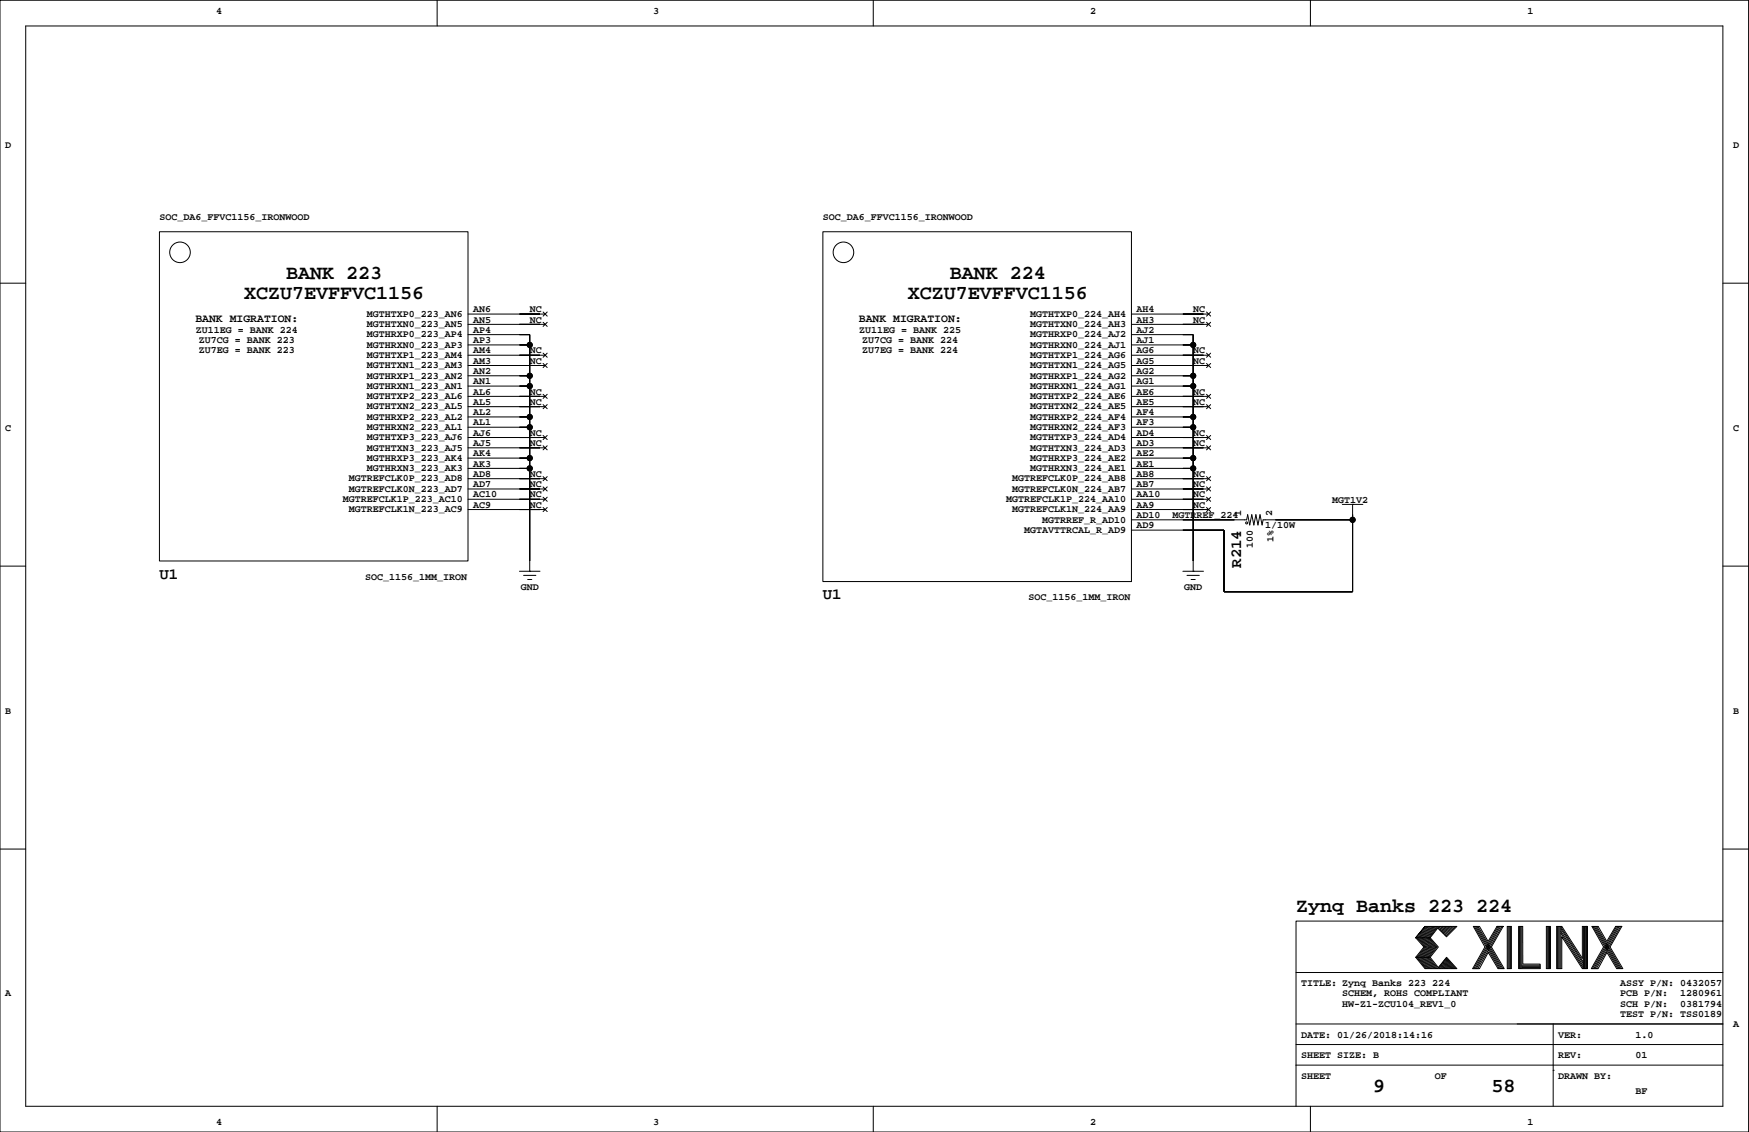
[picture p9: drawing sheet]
<svg xmlns="http://www.w3.org/2000/svg" width="432mm" height="279mm" viewBox="0 0 432 279" stroke-linecap="round" stroke-linejoin="round" font-family="sans-serif">
<g fill="none" stroke="#000" stroke-width=".25">
<path d="M0 .1h431.7v279.3h-431.7zM6.3 6.4h419.1v266.7h-419.1zM107.9 .1v6.3M215.6 .1v6.3M323.5 .1v6.3M39.4 57.2h76.1v81.3h-76.1zM203.2 57.2h76.1v86.3h-76.1zM0 69.9h6.3M115.5 77.5h19.1M134.1 77l1 1M134.1 79.5l1 1.1M135.1 77l-1 1"/>
<path d="M135.1 79.5l-1 1.1M279.3 77.5h19.1M297.9 77l1 1M297.9 79.5l1 1.1M298.9 77l-1 1M298.9 79.5l-1 1.1M425.4 69.9h6.3M115.5 97.8h19.1M115.5 95.3h15.3M115.5 92.8h15.3M115.5 90.2h19.1M115.5 87.7h19.1"/>
<path d="M115.5 85.1h15.3M115.5 82.6h15.3v58.4M115.5 80.1h19.1M134.1 97.3l1 1M134.1 99.9l1 1M134.1 87.2l1 1M134.1 89.7l1 1M135.1 97.3l-1 1M135.1 99.9l-1 1M135.1 87.2l-1 1M135.1 89.7l-1 1M279.3 97.8h19.1"/>
<path d="M279.3 95.3h15.3M279.3 92.8h15.3M279.3 90.2h19.1M279.3 87.7h19.1M279.3 85.1h15.3M279.3 82.6h15.3v58.4M279.3 80.1h19.1M297.9 97.3l1 1M297.9 99.9l1 1M297.9 87.2l1 1M297.9 89.7l1 1M298.9 97.3l-1 1"/>
<path d="M298.9 99.9l-1 1M298.9 87.2l-1 1M298.9 89.7l-1 1M115.5 118.1h19.1M115.5 115.6h15.3M115.5 113.1h15.3M115.5 110.5h19.1M115.5 108h19.1M115.5 105.4h15.3M115.5 102.9h15.3M115.5 100.4h19.1M134.1 117.6l1 1.1"/>
<path d="M134.1 107.5l1 1M134.1 110l1 1M135.1 117.6l-1 1.1M135.1 107.5l-1 1M135.1 110l-1 1M279.3 118.1h19.1M279.3 115.6h15.3M279.3 113.1h15.3M279.3 110.5h19.1M279.3 108h19.1M279.3 105.4h15.3M279.3 102.9h15.3"/>
<path d="M279.3 100.4h19.1M297.9 117.6l1 1.1M297.9 107.5l1 1M297.9 110l1 1M298.9 117.6l-1 1.1M298.9 107.5l-1 1M298.9 110l-1 1M0 139.7h6.3M115.5 125.8h19.1M115.5 123.2h19.1M115.5 120.7h19.1M134.1 120.2l1 1"/>
<path d="M134.1 122.7l1 1M134.1 125.3l1 1M135.1 120.2l-1 1M135.1 122.7l-1 1M135.1 125.3l-1 1M279.3 128.3h28.5l.2-1.3 .5 2.6 .5-2.6 .6 2.6 .5-2.6 .5 2.6 .5-2.6 .5 2.6 .2-1.3h22.1M279.3 125.8h19.1M279.3 123.2h19.1M279.3 120.7h19.1M297.9 122.7l1 1M297.9 125.3l1 1M297.9 120.2l1 1"/>
<path d="M298.9 122.7l-1 1M298.9 125.3l-1 1M298.9 120.2l-1 1M331.4 124.5h5.1M333.9 124.5h.1M333.9 124.5v21.6h-31.7v-15.3h-22.9M425.4 139.7h6.3M128.2 141h5.1M129.3 142h3M130.3 143h1M130.8 141h.1M292 141h5.1"/>
<path d="M293 142h3.1M294.1 143h1M294.6 141h.1M0 209.6h6.3M425.4 209.6h6.3M349.5 236.3h3.6M349.9 231.5l1.9 2.2-2 2.6 2.2 2.8M350.1 236.3l2.2 2.8M350.2 231.5l1.9 2.3-2 2.5M350.4 236.3l2.2 2.8M350.5 231.5l1.9 2.3-2 2.5M350.6 236.3l2.3 2.7"/>
<path d="M350.8 231.5l1.9 2.3-2 2.5M351 236.3l2.2 2.8M351.1 231.5l1.9 2.3-2 2.5M351.3 236.3l2.2 2.8M351.4 231.5l1.9 2.3-2 2.5M351.6 236.3l2.2 2.8M351.7 231.5l1.9 2.2M351.8 228.7l-2.3 2.8 2.3-2.8h7.9l-2.6 2.5-2.1-2.1-1.9 2.4 2 2.2-2 2.6 2 2.5 2-2.5 2.6 2.8h-7.9l-2.3-2.8M351.9 236.3l2.2 2.8M352 231.5l1.9 2.2M352.1 228.7l-2.2 2.7M352.2 236.3l2.2 2.8"/>
<path d="M352.3 231.5l1.9 2.3-2 2.5M352.4 228.7l-2.2 2.7M352.5 236.3l2.2 2.8M352.6 231.5l1.9 2.2M352.7 228.7l-2.2 2.7M352.8 236.3l2.2 2.8M352.8 231.5l2 2.2M353 228.7l-2.2 2.7M353.1 231.5h-3.6l2.1 2.2-2.1 2.6M353.2 228.7l-2.1 2.7M353.6 233.8l-2 2.5M353.6 228.7l-2.2 2.7"/>
<path d="M353.8 228.7l-2.1 2.7M353.9 233.8l-1.9 2.4M354.1 228.7l-2.1 2.7M354.4 228.7l-2.1 2.7M354.5 233.8l-2 2.5M354.7 228.7l-2.1 2.7M354.8 233.8l-2 2.5M355 228.7l-2.1 2.7M355.2 238.8l.2 .3M355.3 238.6l.4 .5M355.4 228.7l-.4 .4M355.4 238.4l.6 .7"/>
<path d="M355.6 238.3l.7 .8M355.7 238.1l.9 1M355.7 228.7l-.5 .5M355.9 237.9l1 1.2M356 237.8l1.2 1.3M356.1 228.7l-.8 .7M356.1 237.6l1.4 1.4M356.3 237.4l1.5 1.7M356.4 237.2l1.6 1.9M356.5 228.7l-1 .9M356.5 237.1l1.8 2M356.7 236.9l1.9 2.2"/>
<path d="M356.8 236.7l2.1 2.4M356.8 228.7l-1.1 1.1M356.9 236.6l2.3 2.5M357.1 236.5l2.3 2.6M357.2 228.7l-1.3 1.2M357.5 228.7l-1.4 1.4M357.8 228.7l-1.6 1.6M358.2 228.7l-1.8 1.7M358.5 228.7l-1.9 1.9M359 228.7l-2.2 2.1M359.3 228.7l-2.3 2.3M364 228.7l6.1 10.4"/>
<path d="M364.3 228.7l6.1 10.4M364.6 228.7l6.1 10.4M364.9 228.7l6.1 10.4M367.4 232.3l-2.1-3.6h-1.6l2.9 5-3 5.4h1.7l2.1-4 2.4 4h1.6l-3.2-5.4M369.6 228.7l-2.2 3.6M369.8 228.7l-5.9 10.4M370.2 228.7l-6 10.4M370.5 228.7l-6 10.4M370.8 228.7l-6 10.4M371.1 228.7h-1.5h1.5l-2.9 5M372.1 228.7h1v10.4h-1zM372.4 228.7v10.4"/>
<path d="M372.6 228.7v10.4M372.9 228.7v10.4M374.9 228.7h1v9.3h4.3v1.1h-5.3zM375.1 228.7v10.4M375.4 228.7v10.4M375.7 228.7v10.4M375.7 238.2h4.5M375.7 238.5h4.5M375.7 238.8h4.5M381.8 228.7h1v10.4h-1zM382 228.7v10.4M382.3 228.7v10.4"/>
<path d="M382.5 228.7v10.4M384.3 228.7h1.3l5.1 7.8v-7.8h1.2v10.4h-1.2l-5.1-7.9v7.9h-1.3zM384.5 228.7v10.4M384.8 228.7v10.4M385.1 228.7v10.4M385.3 228.7v10.4M385.3 230.3l5.6 8.7M385.3 229.8l5.6 8.7M385.3 229.2l5.6 8.7M385.3 228.8l5.6 8.7M390.9 228.7v10.4M391.2 228.7v10.4"/>
<path d="M391.5 228.7v10.4M391.7 228.6v10.4M393.3 228.7l6.1 10.4M393.6 228.7l6.1 10.4M393.9 228.7l6.1 10.4M394.2 228.7l6.1 10.4M396.7 232.3l-2.1-3.6h-1.6l2.9 5-3 5.4M397.5 233.7l3.2 5.4h-1.6l-2.4-4-2.2 4h-1.6M398.9 228.7l-2.2 3.6M399.1 228.7l-6 10.4M399.4 228.7l-5.9 10.4M399.7 228.7l-5.9 10.4"/>
<path d="M400.1 228.7l-6 10.4M400.4 228.7h-1.5h1.5l-2.9 5M425.4 227.3h-105.4v35.6M320 257.8h105.4M320 252.7h105.4M320 240h105.4M383.5 252.7v20.4M107.9 273.1v6.3M215.6 273.1v6.3M320 262.9v10.2M320 262.9h105.4M323.5 273.1v6.3"/>
<path d="M383.5 264.2h.1"/>
<circle cx="44.4" cy="62.3" r="2.54"/>
<circle cx="208.2" cy="62.3" r="2.54"/>
<circle cx="130.8" cy="92.8" r=".63"/>
<circle cx="130.8" cy="95.3" r=".63"/>
<circle cx="130.8" cy="85.1" r=".63"/>
<circle cx="294.6" cy="95.3" r=".63"/>
<circle cx="294.6" cy="92.8" r=".63"/>
<circle cx="294.6" cy="85.1" r=".63"/>
<circle cx="130.8" cy="102.9" r=".63"/>
<circle cx="130.8" cy="115.6" r=".63"/>
<circle cx="130.8" cy="105.4" r=".63"/>
<circle cx="130.8" cy="113.1" r=".63"/>
<circle cx="294.6" cy="102.9" r=".63"/>
<circle cx="294.6" cy="115.6" r=".63"/>
<circle cx="294.6" cy="113.1" r=".63"/>
<circle cx="294.6" cy="105.4" r=".63"/>
<circle cx="307.8" cy="129.1" r=".25"/>
<circle cx="333.9" cy="128.3" r=".63"/>
</g>
<g fill="#000" stroke="#000" stroke-width=".25">
<path d="M128.2 77.5h5.1z" fill-rule="evenodd"/>
<path d="M292 77.5h5.1z" fill-rule="evenodd"/>
<path d="M128.2 95.3h2.6z" fill-rule="evenodd"/>
<path d="M128.2 92.8h2.6z" fill-rule="evenodd"/>
<path d="M128.2 85.1h2.6z" fill-rule="evenodd"/>
<path d="M128.2 82.6h2.6z" fill-rule="evenodd"/>
<path d="M130.8 82.6v2.5z" fill-rule="evenodd"/>
<path d="M130.8 85.1v7.7z" fill-rule="evenodd"/>
<path d="M130.8 92.8v2.5z" fill-rule="evenodd"/>
<path d="M130.8 95.3v7.6z" fill-rule="evenodd"/>
<path d="M128.2 97.8h5.1z" fill-rule="evenodd"/>
<path d="M128.2 87.7h5.1z" fill-rule="evenodd"/>
<path d="M128.2 90.2h5.1z" fill-rule="evenodd"/>
<path d="M128.2 80.1h5.1z" fill-rule="evenodd"/>
<path d="M294.6 95.3v7.6z" fill-rule="evenodd"/>
<path d="M292 95.3h2.6z" fill-rule="evenodd"/>
<path d="M294.6 92.8v2.5z" fill-rule="evenodd"/>
<path d="M292 92.8h2.6z" fill-rule="evenodd"/>
<path d="M294.6 85.1v7.7z" fill-rule="evenodd"/>
<path d="M292 85.1h2.6z" fill-rule="evenodd"/>
<path d="M294.6 82.6v2.5z" fill-rule="evenodd"/>
<path d="M292 82.6h2.6z" fill-rule="evenodd"/>
<path d="M292 97.8h5.1z" fill-rule="evenodd"/>
<path d="M292 87.7h5.1z" fill-rule="evenodd"/>
<path d="M292 90.2h5.1z" fill-rule="evenodd"/>
<path d="M292 80.1h5.1z" fill-rule="evenodd"/>
<path d="M130.8 115.6v22.9z" fill-rule="evenodd"/>
<path d="M128.2 113.1h2.6z" fill-rule="evenodd"/>
<path d="M128.2 105.4h2.6z" fill-rule="evenodd"/>
<path d="M128.2 102.9h2.6z" fill-rule="evenodd"/>
<path d="M130.8 102.9v2.5z" fill-rule="evenodd"/>
<path d="M130.8 105.4v7.7z" fill-rule="evenodd"/>
<path d="M130.8 113.1v2.5z" fill-rule="evenodd"/>
<path d="M128.2 115.6h2.6z" fill-rule="evenodd"/>
<path d="M128.2 118.1h5.1z" fill-rule="evenodd"/>
<path d="M128.2 108h5.1z" fill-rule="evenodd"/>
<path d="M128.2 110.5h5.1z" fill-rule="evenodd"/>
<path d="M128.2 100.4h5.1z" fill-rule="evenodd"/>
<path d="M292 115.6h2.6z" fill-rule="evenodd"/>
<path d="M294.6 115.6v22.9z" fill-rule="evenodd"/>
<path d="M294.6 113.1v2.5z" fill-rule="evenodd"/>
<path d="M292 113.1h2.6z" fill-rule="evenodd"/>
<path d="M294.6 105.4v7.7z" fill-rule="evenodd"/>
<path d="M292 105.4h2.6z" fill-rule="evenodd"/>
<path d="M294.6 102.9v2.5z" fill-rule="evenodd"/>
<path d="M292 102.9h2.6z" fill-rule="evenodd"/>
<path d="M292 118.1h5.1z" fill-rule="evenodd"/>
<path d="M292 108h5.1z" fill-rule="evenodd"/>
<path d="M292 110.5h5.1z" fill-rule="evenodd"/>
<path d="M292 100.4h5.1z" fill-rule="evenodd"/>
<path d="M128.2 120.7h5.1z" fill-rule="evenodd"/>
<path d="M128.2 123.2h5.1z" fill-rule="evenodd"/>
<path d="M128.2 125.8h5.1z" fill-rule="evenodd"/>
<path d="M292 123.2h5.1z" fill-rule="evenodd"/>
<path d="M292 125.8h5.1z" fill-rule="evenodd"/>
<path d="M292 120.7h5.1z" fill-rule="evenodd"/>
<path d="M292 130.8h10.2z" fill-rule="evenodd"/>
<path d="M302.2 130.8v15.3z" fill-rule="evenodd"/>
<path d="M292 128.3h12.7z" fill-rule="evenodd"/>
<path d="M333.9 127v1.3z" fill-rule="evenodd"/>
<path d="M333.9 128.3v17.8z" fill-rule="evenodd"/>
<path d="M314.9 128.3h19z" fill-rule="evenodd"/>
<path d="M302.2 146.1h31.7z" fill-rule="evenodd"/>
<circle cx="130.8" cy="92.8" r=".63"/>
<circle cx="130.8" cy="95.3" r=".63"/>
<circle cx="130.8" cy="85.1" r=".63"/>
<circle cx="294.6" cy="95.3" r=".63"/>
<circle cx="294.6" cy="92.8" r=".63"/>
<circle cx="294.6" cy="85.1" r=".63"/>
<circle cx="130.8" cy="102.9" r=".63"/>
<circle cx="130.8" cy="115.6" r=".63"/>
<circle cx="130.8" cy="105.4" r=".63"/>
<circle cx="130.8" cy="113.1" r=".63"/>
<circle cx="294.6" cy="102.9" r=".63"/>
<circle cx="294.6" cy="115.6" r=".63"/>
<circle cx="294.6" cy="113.1" r=".63"/>
<circle cx="294.6" cy="105.4" r=".63"/>
<circle cx="333.9" cy="128.3" r=".63"/>
</g>
<g font-size="4.9">
<text x="70.7" y="68.7">BANK 223</text>
<text x="234.5" y="68.7">BANK 224</text>
<text x="60.3" y="73.8">XCZU7EVFFVC1156</text>
<text x="224.1" y="73.8">XCZU7EVFFVC1156</text>
<text x="320" y="225.2">Zynq Banks 223 224</text>
<text x="339" y="269.6">9</text>
<text x="368.2" y="269.6">58</text>
</g>
<g font-size="3.9">
<text x="39.4" y="142.9">U1</text>
<text x="306.5" y="140.2" transform="rotate(-90 306.5 140.2)">R214</text>
<text x="203.2" y="147.9">U1</text>
</g>
<g font-size="2.8">
<text x="48.2" y="79.6">BANK MIGRATION:</text>
<text x="212" y="79.6">BANK MIGRATION:</text>
</g>
<g font-size="2.5">
<text x="53.3" y="3.4">4</text>
<text x="161.3" y="3.4">3</text>
<text x="269.2" y="3.4">2</text>
<text x="377.1" y="3.4">1</text>
<text x="1.3" y="36.4">D</text>
<text x="427.9" y="36.4">D</text>
<text x="39.4" y="54.2">SOC_DA6_FFVC1156_IRONWOOD</text>
<text x="203.2" y="54.2">SOC_DA6_FFVC1156_IRONWOOD</text>
<text x="116.8" y="77.1">AN6</text>
<text x="130.8" y="77.1">NC</text>
<text x="280.6" y="77.1">AH4</text>
<text x="294.6" y="77.1">NC</text>
<text x="48.4" y="82.2">ZU11EG = BANK 224</text>
<text x="90.6" y="83.3">MGTHRXP0_223_AP4</text>
<text x="90.6" y="80.7">MGTHTXN0_223_AN5</text>
<text x="90.6" y="78.2">MGTHTXP0_223_AN6</text>
<text x="116.8" y="79.6">AN5</text>
<text x="116.8" y="82.2">AP4</text>
<text x="130.8" y="79.6">NC</text>
<text x="212.1" y="82.2">ZU11EG = BANK 225</text>
<text x="254.4" y="83.3">MGTHRXP0_224_AJ2</text>
<text x="254.4" y="80.7">MGTHTXN0_224_AH3</text>
<text x="254.4" y="78.2">MGTHTXP0_224_AH4</text>
<text x="280.6" y="79.6">AH3</text>
<text x="280.6" y="82.2">AJ2</text>
<text x="294.6" y="79.6">NC</text>
<text x="49.1" y="84.7">ZU7CG = BANK 223</text>
<text x="49.1" y="87.2">ZU7EG = BANK 223</text>
<text x="90.6" y="88.4">MGTHTXP1_223_AM4</text>
<text x="90.6" y="85.8">MGTHRXN0_223_AP3</text>
<text x="116.8" y="84.7">AP3</text>
<text x="116.8" y="87.2">AM4</text>
<text x="116.8" y="89.8">AM3</text>
<text x="130.8" y="87.2">NC</text>
<text x="130.8" y="89.8">NC</text>
<text x="212.9" y="84.7">ZU7CG = BANK 224</text>
<text x="212.9" y="87.2">ZU7EG = BANK 224</text>
<text x="254.4" y="88.4">MGTHTXP1_224_AG6</text>
<text x="254.4" y="85.8">MGTHRXN0_224_AJ1</text>
<text x="280.6" y="84.7">AJ1</text>
<text x="280.6" y="87.2">AG6</text>
<text x="280.6" y="89.8">AG5</text>
<text x="294.6" y="87.2">NC</text>
<text x="294.6" y="89.8">NC</text>
<text x="90.6" y="96">MGTHRXN1_223_AN1</text>
<text x="90.6" y="93.4">MGTHRXP1_223_AN2</text>
<text x="90.6" y="90.9">MGTHTXN1_223_AM3</text>
<text x="116.8" y="92.3">AN2</text>
<text x="116.8" y="94.9">AN1</text>
<text x="254.4" y="96">MGTHRXN1_224_AG1</text>
<text x="254.4" y="93.4">MGTHRXP1_224_AG2</text>
<text x="254.4" y="90.9">MGTHTXN1_224_AG5</text>
<text x="280.6" y="92.3">AG2</text>
<text x="280.6" y="94.9">AG1</text>
<text x="90.6" y="101.1">MGTHTXN2_223_AL5</text>
<text x="90.6" y="98.5">MGTHTXP2_223_AL6</text>
<text x="116.8" y="97.4">AL6</text>
<text x="116.8" y="99.9">AL5</text>
<text x="130.8" y="97.4">NC</text>
<text x="130.8" y="99.9">NC</text>
<text x="254.4" y="101.1">MGTHTXN2_224_AE5</text>
<text x="254.4" y="98.5">MGTHTXP2_224_AE6</text>
<text x="280.6" y="97.4">AE6</text>
<text x="280.6" y="99.9">AE5</text>
<text x="294.6" y="97.4">NC</text>
<text x="294.6" y="99.9">NC</text>
<text x="1.3" y="106.3">C</text>
<text x="90.6" y="106.1">MGTHRXN2_223_AL1</text>
<text x="90.6" y="103.6">MGTHRXP2_223_AL2</text>
<text x="116.8" y="102.5">AL2</text>
<text x="116.8" y="105">AL1</text>
<text x="116.8" y="107.5">AJ6</text>
<text x="130.8" y="107.5">NC</text>
<text x="254.4" y="106.1">MGTHRXN2_224_AF3</text>
<text x="254.4" y="103.6">MGTHRXP2_224_AF4</text>
<text x="280.6" y="102.5">AF4</text>
<text x="280.6" y="105">AF3</text>
<text x="280.6" y="107.5">AD4</text>
<text x="294.6" y="107.5">NC</text>
<text x="427.9" y="106.3">C</text>
<text x="90.6" y="113.8">MGTHRXP3_223_AK4</text>
<text x="90.6" y="111.2">MGTHTXN3_223_AJ5</text>
<text x="90.6" y="108.7">MGTHTXP3_223_AJ6</text>
<text x="116.8" y="110.1">AJ5</text>
<text x="116.8" y="112.6">AK4</text>
<text x="130.8" y="110.1">NC</text>
<text x="254.4" y="113.8">MGTHRXP3_224_AE2</text>
<text x="254.4" y="111.2">MGTHTXN3_224_AD3</text>
<text x="254.4" y="108.7">MGTHTXP3_224_AD4</text>
<text x="280.6" y="110.1">AD3</text>
<text x="280.6" y="112.6">AE2</text>
<text x="294.6" y="110.1">NC</text>
<text x="86.1" y="118.8">MGTREFCLK0P_223_AD8</text>
<text x="90.6" y="116.3">MGTHRXN3_223_AK3</text>
<text x="116.8" y="115.2">AK3</text>
<text x="116.8" y="117.7">AD8</text>
<text x="130.8" y="117.7">NC</text>
<text x="249.9" y="118.8">MGTREFCLK0P_224_AB8</text>
<text x="254.4" y="116.3">MGTHRXN3_224_AE1</text>
<text x="280.6" y="115.2">AE1</text>
<text x="280.6" y="117.7">AB8</text>
<text x="294.6" y="117.7">NC</text>
<text x="84.6" y="123.9">MGTREFCLK1P_223_AC10</text>
<text x="86.1" y="121.4">MGTREFCLK0N_223_AD7</text>
<text x="116.8" y="120.2">AD7</text>
<text x="116.8" y="122.8">AC10</text>
<text x="116.8" y="125.3">AC9</text>
<text x="130.8" y="120.2">NC</text>
<text x="130.8" y="122.8">NC</text>
<text x="130.8" y="125.3">NC</text>
<text x="248.4" y="123.9">MGTREFCLK1P_224_AA10</text>
<text x="249.9" y="121.4">MGTREFCLK0N_224_AB7</text>
<text x="280.6" y="120.2">AB7</text>
<text x="280.6" y="122.8">AA10</text>
<text x="280.6" y="125.3">AA9</text>
<text x="294.6" y="122.8">NC</text>
<text x="294.6" y="125.3">NC</text>
<text x="294.6" y="120.2">NC</text>
<text x="328.9" y="124.1">MGT1V2</text>
<text x="86.1" y="126.5">MGTREFCLK1N_223_AC9</text>
<text x="249.9" y="126.5">MGTREFCLK1N_224_AA9</text>
<text x="252.9" y="131.5">MGTAVTTRCAL_R_AD9</text>
<text x="257.3" y="129">MGTRREF_R_AD10</text>
<text x="280.6" y="127.9">AD10</text>
<text x="280.6" y="130.4">AD9</text>
<text x="289.5" y="127.9">MGTRREF_224</text>
<text x="306.4" y="127.2" transform="rotate(-90 306.4 127.2)">1</text>
<text x="312.3" y="130.4">1/10W</text>
<text x="314.1" y="127.2" transform="rotate(-90 314.1 127.2)">2</text>
<text x="309.3" y="135.3" transform="rotate(-90 309.3 135.3)">100</text>
<text x="314.4" y="133.8" transform="rotate(-90 314.4 133.8)">1%</text>
<text x="90.1" y="143.1">SOC_1156_1MM_IRON</text>
<text x="128.6" y="145.6">GND</text>
<text x="253.9" y="148.2">SOC_1156_1MM_IRON</text>
<text x="292.4" y="145.6">GND</text>
<text x="1.3" y="176.1">B</text>
<text x="427.9" y="176.1">B</text>
<text x="1.3" y="245.9">A</text>
<text x="321.2" y="243.4">TITLE: Zynq Banks 223 224</text>
<text x="331.4" y="245.9">SCHEM, ROHS COMPLIANT</text>
<text x="400" y="245.9">PCB P/N:</text>
<text x="400" y="243.4">ASSY P/N: 0432057</text>
<text x="414.8" y="245.9">1280961</text>
<text x="331.4" y="248.5">HW-Z1-ZCU104_REV1_0</text>
<text x="400" y="251">TEST P/N: TSS0189</text>
<text x="400" y="248.5">SCH P/N:</text>
<text x="414.8" y="248.5">0381794</text>
<text x="321.2" y="256.1">DATE: 01/26/2018:14:16</text>
<text x="384.7" y="256.1">VER:</text>
<text x="403.8" y="256.1">1.0</text>
<text x="427.9" y="253.6">A</text>
<text x="321.2" y="261.2">SHEET SIZE: B</text>
<text x="384.7" y="261.2">REV:</text>
<text x="403.8" y="261.2">01</text>
<text x="321.2" y="266.3">SHEET</text>
<text x="354.2" y="266.3">OF</text>
<text x="384.7" y="266.3">DRAWN BY:</text>
<text x="403.8" y="270.1">BF</text>
<text x="53.3" y="277.7">4</text>
<text x="161.3" y="277.7">3</text>
<text x="269.2" y="277.7">2</text>
<text x="377.1" y="277.7">1</text>
</g>
</svg>
